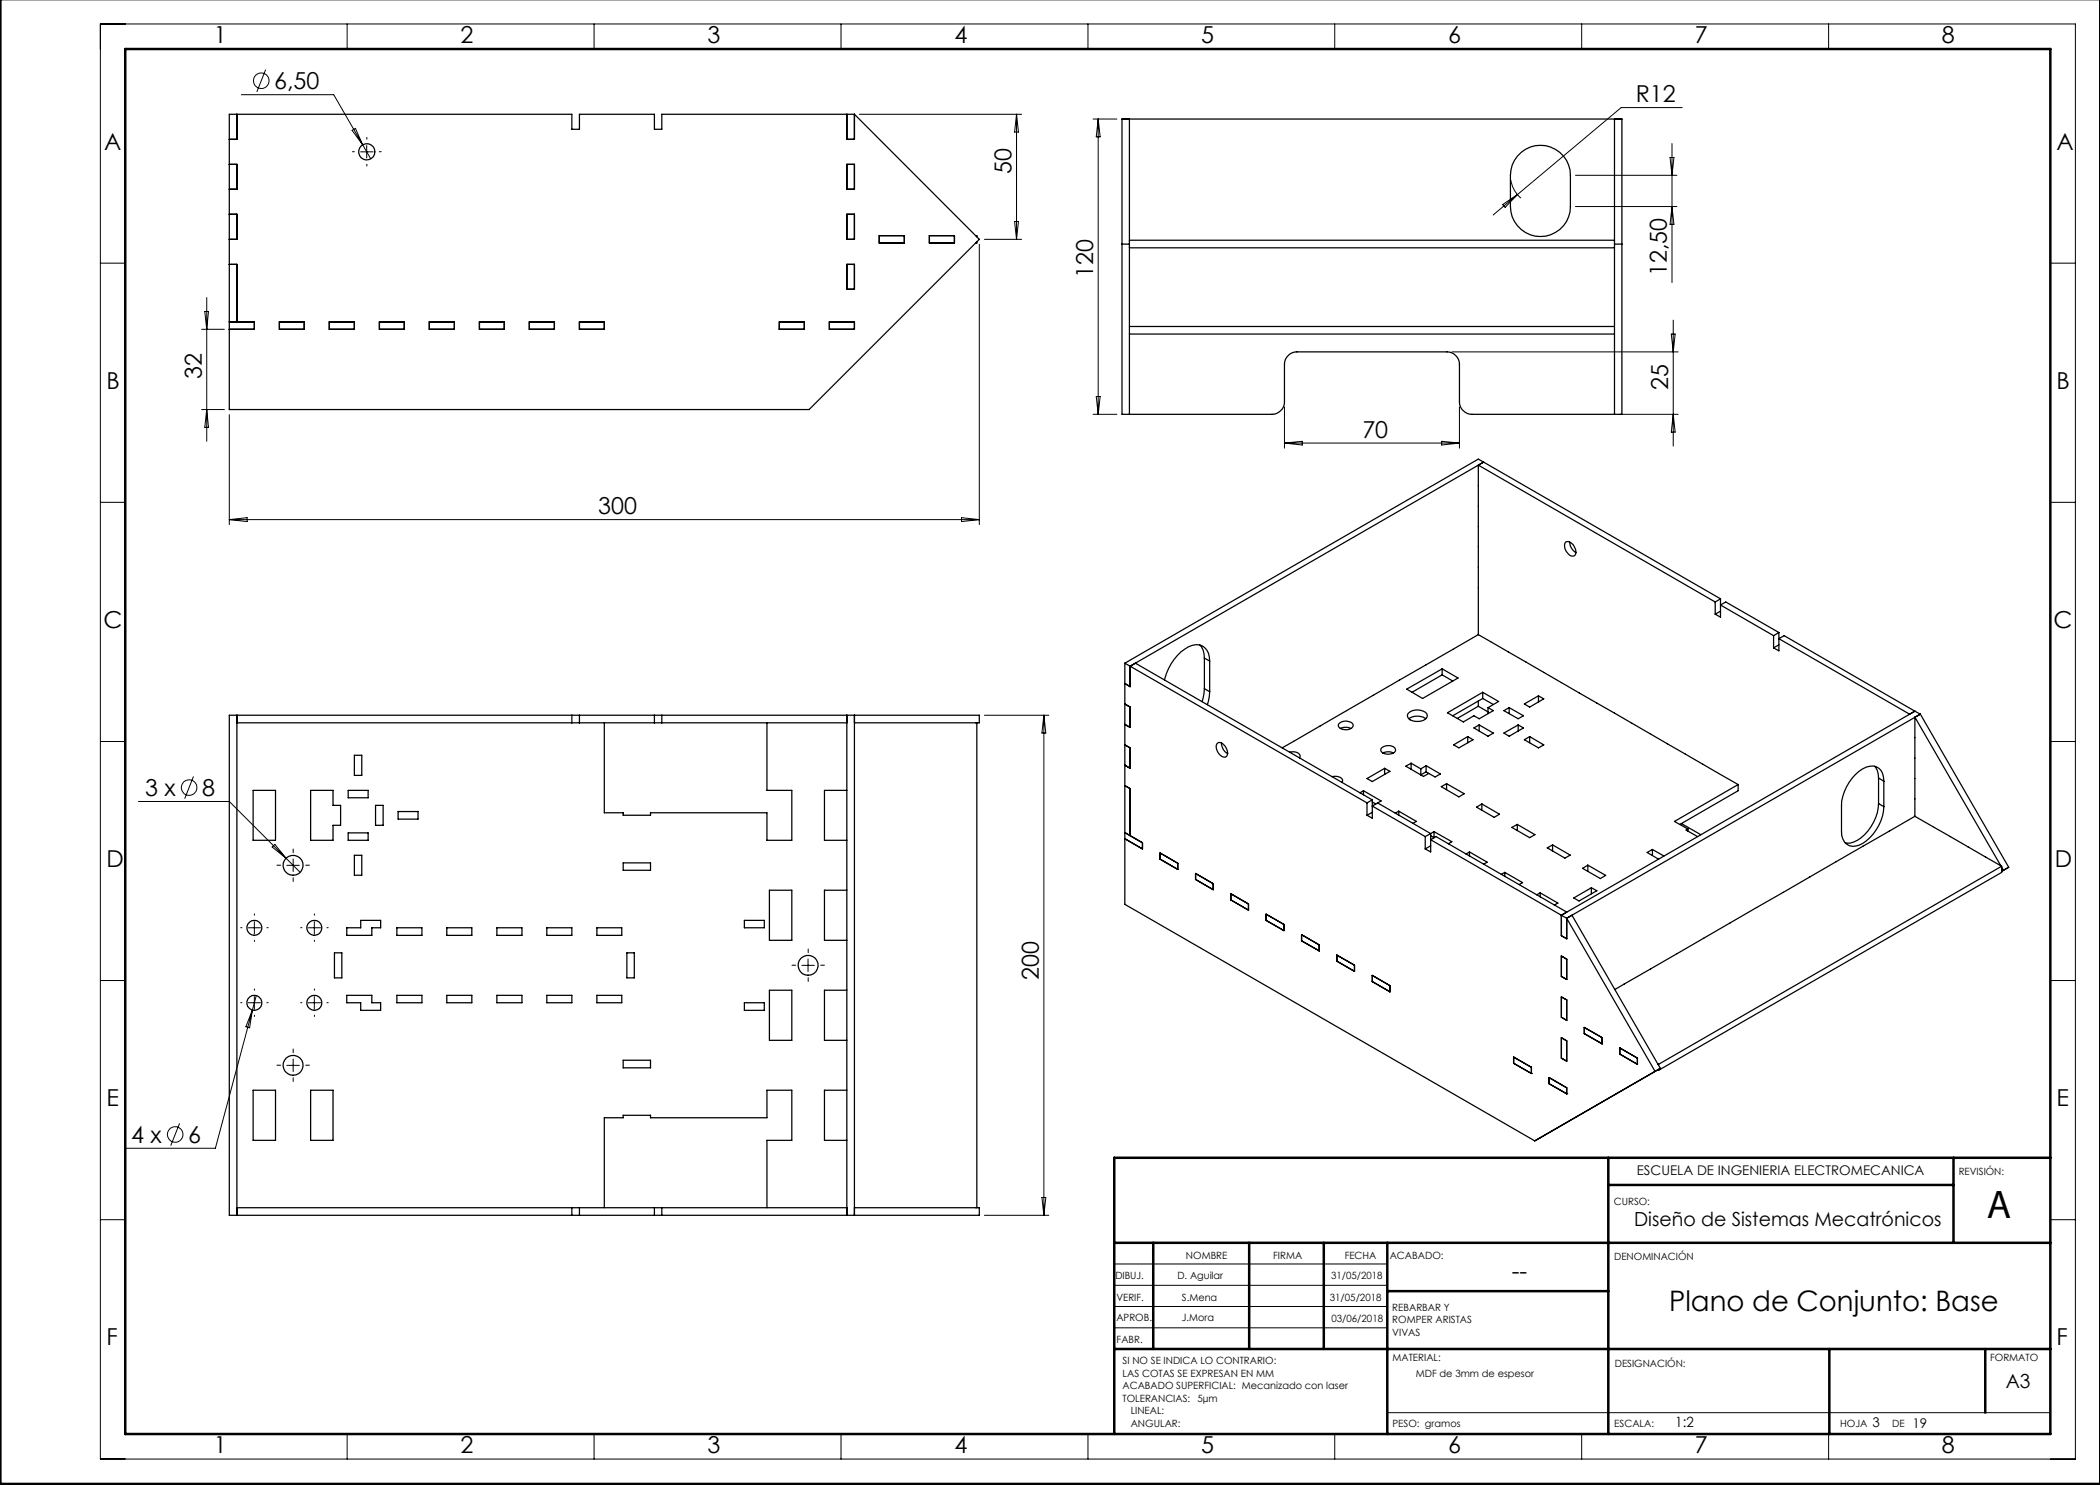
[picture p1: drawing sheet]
<svg xmlns="http://www.w3.org/2000/svg" width="420mm" height="297mm" viewBox="0 0 420 297" stroke-linecap="round" stroke-linejoin="round" font-family="sans-serif">
<!-- layer: Layer 1 -->
<g fill="none" stroke="#000" stroke-width=".2">
<path d="M20.1 4.8h395v287h-395zM48.3 18.9h18.4l7.5 12.9M53.1 13.9l-1.7 4.5M69.4 4.8v5M118.8 4.8v5M168.2 4.8v5M217.6 4.8v5M266.9 4.8v5M316.3 4.8v5M365.7 4.8v5M70.4 26.1l.7-.4 1.4 3.3zM72.1 30.4h2.5"/>
<path d="M73.3 29.1v2.5M171.9 22.9h32.4M203.3 22.9v25M203.3 22.9l.4 3.5h-.8zM218.6 23.8h4.8M219.6 23.8v59.1M219.6 23.8l.4 3.6h-.7zM302.2 36.1a5.6 5.6 0 0 0 2 3.5M303.5 38.9l-4.9 4.1M315.1 35.1h20.3M334 31.5h.8l-.4 3.6zM334.4 28.7v27.8"/>
<path d="M336.4 21.5h-12.2l-20.7 17.4M20.1 52.6h4.9M41.3 59.5v28.8M195.9 48.9v56M196.9 47.9h7.4M202.9 44.3h.8l-.4 3.6zM300.5 40.9l3-2-2.5 2.6zM315.1 41.3h20.3M334.4 41.3l.4 3.6h-.8zM410.1 52.6h5M40.3 65.9h4.6M41 62.3h.7l-.4 3.6z"/>
<path d="M219.3 79.3h.7l-.4 3.6zM290.4 70.4h45.2M334.3 66.8h.7l-.4 3.6zM334.6 64v25.2M40.3 81.9h4.6M41.3 81.9l.4 3.6h-.7zM45.9 82.9v22M218.6 82.9h4.8M256.9 81.4v8.2M256.9 88.6h35M256.9 88.6l3.6-.3v.7zM288.3 88.3l3.6 .3-3.6 .4z"/>
<path d="M291.9 81.4v8.2M323.9 82.9h11.7M334.6 82.9l.4 3.5h-.7zM20.1 100.5h4.9M45.9 103.9h150M45.9 103.9l3.5-.4v.8zM192.3 103.5l3.6 .4-3.6 .4zM410.1 100.5h5M20.1 148.3h4.9M38.7 155.3l-1.8 4.4M196.9 143h12.9M208.8 143v100.1"/>
<path d="M208.8 143l.4 3.6h-.8zM410.1 148.3h5M27.7 160.3h18.2l14.1 14.2M55 168.9l2.2 2.8-2.8-2.3zM57.4 173.1h2.5M58.6 171.8v2.5M20.1 196.1h4.9M49.6 185.6h2.5M50.9 184.3v2.5M50.9 199.3v2.5M51.3 199.1l-8.2 30.6h-18.2M61.6 185.6h2.5"/>
<path d="M62.9 184.3v2.5M62.9 199.3v2.5M160.4 193.1h2.5M161.6 191.8v2.5M410.1 196.1h5M49.6 200.6h2.5M50.5 202l-.6 3.6-.7-.3zM57.4 213.1h2.5M58.6 211.8v2.5M61.6 200.6h2.5M35.9 224.7l-1.8 4.4M208.4 239.5h.8l-.4 3.6z"/>
<path d="M20.1 243.9h4.9M196.9 243.1h12.9M222.8 257.1h54.7M222.8 252.8h54.7M410.1 243.9h5M222.8 261.3h54.7M222.8 265.6h54.7M69.4 286.8v5M118.8 286.8v5M168.2 286.8v5M217.6 286.8v5M266.9 286.8v5"/>
<path d="M277.5 282.5h132.6M316.3 286.8v5M365.7 286.8v5"/>
<circle cx="52.3" cy="16.2" r="1.55"/>
<circle cx="37.8" cy="157.5" r="1.56"/>
<circle cx="35" cy="226.9" r="1.55"/>
</g>
<g fill="none" stroke="#000" stroke-width=".2" stroke-dasharray="15.2 1.3 1.3 1.3">
<path d="M70.9 30.3h-.4M73.4 27.8v-.3M73.4 32.8v.4M75.9 30.3h.3M56.1 173h-.7M58.6 170.5v-.7M58.6 175.5v.8M61.1 173h.8M48.4 185.5h-.3M50.9 183v-.2M50.9 188v.3M50.9 198v-.2"/>
<path d="M53.4 185.5h.2M60.4 185.5h-.3M62.9 183v-.2M62.9 188v.3M62.9 198v-.2M65.4 185.5h.2M159.1 193h-.7M161.6 190.5v-.7M161.6 195.5v.8M164.1 193h.8M48.4 200.5h-.3M50.9 203v.3"/>
<path d="M53.4 200.5h.2M56.1 213h-.7M58.6 210.5v-.7M58.6 215.5v.8M60.4 200.5h-.3M61.1 213h.8M62.9 203v.3M65.4 200.5h.2"/>
</g>
<g fill="none" stroke="#000" stroke-width=".5">
<path d="M.1 -.1v296.9h419.9M25 9.8h385.1v277h-385.1zM321.6 237h69.1M321.7 231.6v55.2M390.7 231.6v17M410.1 231.6h-187.3v55.2M222.8 248.6h187.3M230.6 248.6v21.2M249.8 248.6v21.2M264.8 248.6v21.2M277.5 248.6v38.2M277.6 258.2h44.1"/>
<path d="M222.8 269.8h187.3M365.9 269.8v17M397.1 269.8v12.7"/>
</g>
<g fill="none" stroke="#000" stroke-width=".25">
<path d="M45.9 22.9h68.5v3h1.5v-3h15v3h1.5v-3h38.5l25 25-34.1 34h-115.9zM45.9 32.9h1.5v4.9h-1.5M47.4 22.9v5h-1.5M169.4 32.9h1.5v4.9h-1.5zM169.4 22.9v5h1.5v-5M224.4 23.8h100v59.1h-30a2.53 2.53 0 0 1-2.5-2.5v-7.5a2.53 2.53 0 0 0-2.5-2.5h-30a2.53 2.53 0 0 0-2.5 2.5v7.5a2.53 2.53 0 0 1-2.5 2.5h-30zM225.9 23.8v59.1M303.5 31.2a6 6 0 0 1 6.6-1.8 6 6 0 0 1 4 5.7v6.2a6 6 0 0 1-6 6 6 6 0 0 1-6-6v-6.2a5.8 5.8 0 0 1 1.4-3.9zM322.9 23.8v59.1M45.9 42.9h1.5v5h-1.5M45.9 52.9h1.5v11.5M169.4 52.9h1.5v5h-1.5z"/>
<path d="M169.4 42.9h1.5v5h-1.5zM175.9 47.1h5v1.5h-5zM185.9 47.1h5v1.5h-5zM195.1 47.1h.3v.3M195.4 48.4v.2h-.3M224.4 48.8h1.5M225.9 48h97M225.9 49.6h97M322.9 48.8h1.5M45.9 64.4h5v1.5h-5M55.9 64.4h5v1.5h-5zM65.9 64.4h5v1.5h-5z"/>
<path d="M75.9 64.4h5v1.5h-5zM85.9 64.4h5v1.5h-5zM95.9 64.4h5v1.5h-5zM105.9 64.4h5v1.5h-5zM115.9 64.4h5v1.5h-5zM155.9 64.4h5v1.5h-5zM155.9 64.4v1.5M165.9 64.4h5v1.5h-5zM225.9 65.3h97M225.9 66.8h97M295.7 93v33.9M295.7 93l47.3 27.4"/>
<path d="M296.7 92.4l-1-.6-70.7 40.8M296.7 92.4l-70.7 40.8M296.7 92.4l47.4 27.4M296.7 92.4l-1 .6M313 108.5a1.28 1.28 0 0 1 1.9 1 1.24 1.24 0 0 1-.2 1.7 2.09 2.09 0 0 1-1.7-2.7zM313.9 108.4a2.61 2.61 0 0 0 1.3 2.1M344.1 119.8v3.6l-1.1-.6M344.1 119.8l-1.1 .6M225 132.6l1 .6M225 132.6v48.3l82 47.3M226 133.2v4.1l-1-.6M226 133.2l47.4 27.4"/>
<path d="M226 133.2l1.1-.6 47.4 27.4M240 129a3.5 3.5 0 0 1 .9 2.6M240.9 137.7l-.5 2.6M240.9 131.6l1 .6M240.9 137.7l1 .7M240.9 131.6v6.1M241.9 132.2a2.84 2.84 0 0 0-2.7-3.3 7.8 7.8 0 0 0-5.5 4.8l-.8 2.3M241.9 138.4l-.4 2.5M241.9 132.2v6.2M281.3 137.8l7.1-4 3.2 1.8-7.1 4.1zM288.4 133.8v1.2M288.4 135l-6 3.5"/>
<path d="M288.4 135l2.1 1.2M295.7 126.9l-39.3 22.7M295.7 126.9l51.9 30M296.5 138.5l3.2 1.8-2.1 1.2M296.5 138.5l-7 4.1 3.2 1.8 2.1-1.2 1 .6 2.9-1.7-1.1-.6M296.5 139.7l2.2 1.2M296.5 138.5v1.2M296.5 139.7l-6 3.5M307.7 139.2v1.2M343 120.4v2.4M344.1 122.2l-1.1 .6M354.7 127.1v2.5"/>
<path d="M355.8 126.5l-10.6-6.1-1.1 .6 10.6 6.1M355.8 127.7l1-.6 26.2 15.1-1.1 .6zM355.8 126.5v3.7l-1.1-.6M355.8 129l-1.1 .6M355.8 126.5l-1.1 .6M47.4 143v100.1M47.4 144.6h122M50.6 158.1h4.5v10h-4.5zM62.1 158.1h4.5v3h1.5v4h-1.5v3h-4.5zM69.6 158.1h4v1.5h-4zM70.9 151.1h1.5v4h-1.5zM114.4 143v1.6"/>
<path d="M115.9 143v1.6M120.9 144.6v18h3.7v.5h5.5v-.5h23.3v5.5h5v-10h-5v-13.5M130.9 143v1.6M132.4 143v1.6M169.4 143v100.1M169.4 158.1h-4.5v10h4.5M170.9 144.6h25v-1.6h-150v100.1h150v-1.6h-25M170.9 143v100.1M195.4 144.6v96.9M225 140.8l1 .6v4.1l-1-.6M225 149l1 .6v4.1l-1-.7M225 157.1l1 .6v9.4"/>
<path d="M243.6 148.6a1.89 1.89 0 0 1 1.9 2v.4a.69 .69 0 0 1-1.2 .2 2.17 2.17 0 0 1-.9-2.4zM244.3 148.6a2.41 2.41 0 0 0 1.2 2.1M257.9 150.4h.3a1.64 1.64 0 0 1 1.8 .7l-.1 .5M266.4 155.3a1.81 1.81 0 0 1 2.1 .7l-.1 .5M267.7 144.8a1.88 1.88 0 0 1 3 .2 1.55 1.55 0 0 1-2.2 .9 .86 .86 0 0 1-.8-1.1zM268.1 145.7l.2-.1a2.42 2.42 0 0 1 1.9 .1M272.7 158.1l3.5 2.1-.7 .4M272.7 158.1l-.7 .5M272.7 158.1v.9M273.4 155.7l3.5-2 1.1 .6-3.5 2zM274.5 160v3.7l-1.1-.6M274.5 160l-1.1 .6"/>
<path d="M276.4 149.5a1.88 1.88 0 0 1 2.7 .4 1.53 1.53 0 0 1-2.1 .9 .81 .81 0 0 1-.8-1zM276.6 150.6l.2-.1a2.42 2.42 0 0 1 1.9 .1M276.9 153.7v1.2M281.6 142.7a2.73 2.73 0 0 1 3.8 .1 1.33 1.33 0 0 1-1.7 1.5 1.71 1.71 0 0 1-2.2-1.3zM281.8 143.8a2.97 2.97 0 0 1 3.4 0M282.2 152.6l-1 .6 3.5 2.1 1.1-.6M282.2 152.6l2 1.2M282.2 152.6v1.3M284.2 153.8v1.2l1-.6M285.2 153.1l2.9 1.7-1.1 .6-1.2-.7M285.2 153.1l-1 .7M285.2 153.1v1.3"/>
<path d="M285.2 154.4l.6 .3M288.3 157.3l1-.6 3.5 2-1 .7zM289.3 156.7v1.2M290.7 149l2.8-1.7 1.1 .7-2.8 1.6zM293.5 147.3v1.3M294.8 145.6l1-.6 2.9 1.6-1.1 .6zM295.7 140.2v1M295.7 141.2l-4.2 2.5M295.7 141.2l1.9 1.2M295.8 145v1.2M297.6 141.5v1.2M300.8 146.6l2.8-1.6 1.1 .6-2.9 1.6z"/>
<path d="M300.8 142.1l1-.6 2.9 1.7-1.1 .6zM301.8 141.5v1.2M303.6 145v1.2M304.9 140.8l2.8-1.6 1.1 .6-2.9 1.6zM304.9 148l1-.7 2.9 1.7-1.1 .6zM305.9 147.3v1.3M347.6 156.9v1.2l-11.6 6.8M347.6 156.9l-12.7 7.4 2.7 1.5M374.9 153.2a3.2 3.2 0 0 1 .8 2.4M375.7 155.6l1.1 .6M375.7 155.6v5.1M376.8 156.2a2.58 2.58 0 0 0-2.1-3 5.5 5.5 0 0 0-4.3 2.4 9.4 9.4 0 0 0-2.1 5.5v5.1a2.59 2.59 0 0 0 1.2 2.8 2.59 2.59 0 0 0 3-.3 9.5 9.5 0 0 0 4.3-7.4"/>
<path d="M376.8 156.2v5.1M383 142.2l1.1 .6M383 142.2l-70.7 40.9M383 143.4v19.9M383 143.4l17.2 29.7M384.1 142.8l-70.8 40.9M384.1 142.8l-1.1 .6M384.1 142.8l17.6 30.7M69.6 166.6h4v1.5h-4zM70.9 171.1h1.5v3.9h-1.5zM75.1 161.1h1.5v4h-1.5zM79.6 162.3h4v1.5h-4z"/>
<path d="M124.6 172.6h5.5v1.5h-5.5zM153.9 178h4.5v10.1h-4.5zM169.4 178h-4.5v10.1h4.5M225 167.7l3.5 2.1v-1.2M226 167.1l-1-.6 3.5 2.1M226 167.1l2.5 1.5M232 170.6l3.5 2v1.3l-3.5-2.1zM239.1 174.7l3.5 2v1.2l-3.5-2zM246.2 178.7l3.5 2.1v1.2l-3.5-2zM273.4 160.6v2.5M274.5 162.5l-1.1 .6M274.5 160.4l.7 .4"/>
<path d="M275.5 160.6l-1 .6 10.5 6.1M275.5 160.6l10.6 6.1M279.8 162.2l3.5 2.1-.7 .4M279.8 162.2l-.8 .4M279.8 162.2v.9M285 167.3v2.5M286.1 168l1.1-.7 26.1 15.1-1 .7zM286.1 166.7v3.7l-1.1-.6M286.1 166.7l-1.1 .6M286.1 169.2l-1.1 .6M286.8 166.3l-.7 .4M286.8 166.3v1.2l-.7-.4"/>
<path d="M286.8 166.3l3.6 2-.7 .5M293.9 170.4l-.7 .4M293.9 170.4l3.5 2-.7 .5M293.9 170.4v.8M295.3 161.4l1.1-.6 3.5 2-1.1 .7zM296.4 160.8v1.2M301 174.5l-.8 .4M301 174.5l3.5 2-.7 .4M301 174.5v.8M302.4 165.5l1.1-.6 3.5 2-1.1 .6zM303.5 164.9v1.2M308 178.6l3.6 2-.7 .4"/>
<path d="M308 178.6l-.7 .4M308 178.6v.8M309.5 169.6l1-.6 3.5 2-1 .6zM310.5 169v1.2M314.7 179.6l3.6-2.1 1.1 .6-3.6 2.1zM316.5 173.7l1.1-.7 3.5 2.1-1 .6zM317.6 173v1.3M318.3 177.5v1.2M330.5 169.9l-1.1 .6 2.3 1.3M330.5 169.9l2.3 1.3M330.5 169.9v1.2M336.3 164.7l3.8 2.2"/>
<path d="M337.6 165.8l-.4 .2 2.3 1.3M337.6 165.8v.4M375.7 160.7a9.1 9.1 0 0 1-5 7.7l-.7 .2h-1M375.7 160.7l1.1 .6M383 163.3l-60 34.6M383 163.3l17.3 9.9M400.3 173.2l-68.6 39.7M400.3 173.2v1.3l-68.6 39.6M400.3 173.5l.4 .6M401.7 173.5l-1.4 .8 .4-.2M401.7 173.5l-1 .6M66.9 190.6h1.5v5h-1.5z"/>
<path d="M69.4 185.6h2.7v-1.5h4v1.5h-1.7v1.5h-5zM69.4 199.1h5v1.5h1.7v1.5h-4v-1.5h-2.7zM79.4 185.6h5v1.5h-5zM79.4 199.1h5v1.5h-5zM89.4 185.6h5v1.5h-5zM89.4 199.1h5v1.5h-5zM99.4 185.6h5v1.5h-5zM99.4 199.1h5v1.5h-5zM109.4 185.6h5v1.5h-5zM109.4 199.1h5v1.5h-5zM119.4 185.6h5v1.5h-5zM119.4 199.1h5v1.5h-5z"/>
<path d="M125.4 190.6h1.5v5h-1.5zM148.9 184.1h4v1.5h-4zM153.9 198h4.5v10.1h-4.5zM169.4 198h-4.5v10.1h4.5M253.2 182.8l3.6 2.1v1.2l-3.6-2zM260.3 186.9l3.5 2.1v1.2l-3.5-2zM267.4 191l3.5 2v1.3l-3.5-2.1zM274.5 195.1l3.5 2v1.3l-3.5-2.1zM312.3 183.1l1 .6M312.3 183.1v4l1 .6v-4M312.3 191.2l1 .6v4.1l-1-.6zM312.3 199.4l1 .6v4.1l-1-.7z"/>
<path d="M313.3 183.7l17.7 30.6 1.1-.6M313.3 183.7l1.1-.6 17.7 30.6M50.6 218h4.5v10.1h-4.5zM62.1 218h4.5v10.1h-4.5zM124.6 212.1h5.5v1.5h-5.5zM148.9 200.6h4v1.5h-4zM169.4 218h-4.5v10.1h4.5M302.7 212.7l3.6 2M302.7 212.7l.1-1.3 3.5 2.1M302.7 212.7v-1.3l3.6 2.1M306.3 214.7h.1M306.3 213.5v1.2"/>
<path d="M309.8 215.5l3.5 2.1v1.2l-3.5-2.1zM312.3 207.5l1 .7v4l-1-.6zM313.3 218.8h.1M316.9 205.5l3.5 2v1.3l-3.5-2.1zM324 209.6l3.5 2v1.3l-3.5-2.1zM331.5 212.8l.2 .1M331.5 214l.2 .1M331.7 212.9v.1M331.7 213.9v.2M332.1 213.7l-25.1 14.5M308 227.6l-1 .6M47.4 241.5h122"/>
<path d="M114.4 241.5v1.6M115.9 241.5v1.6M120.9 241.5v-17.9h3.7v-.5h5.5v.5h23.3v-5.6h5v10.1h-5v13.4M130.9 241.5v1.6M132.4 241.5v1.6"/>
<circle cx="73.3" cy="30.4" r="1.62"/>
<circle cx="58.6" cy="173" r="2"/>
<circle cx="50.9" cy="185.6" r="1.51"/>
<circle cx="62.9" cy="185.6" r="1.51"/>
<circle cx="161.6" cy="193" r="2"/>
<circle cx="50.9" cy="200.6" r="1.51"/>
<circle cx="58.6" cy="213.1" r="2"/>
<circle cx="62.9" cy="200.6" r="1.51"/>
</g>
<text font-size="8" x="397.4" y="243.7">A</text>
<text font-size="5.6" x="333.8" y="262.2">Plano de Conjunto: Base</text>
<g font-size="4.7">
<text x="42.7" y="8.6">1</text>
<text x="92.1" y="8.6">2</text>
<text x="141.5" y="8.6">3</text>
<text x="190.9" y="8.6">4</text>
<text x="240.2" y="8.6">5</text>
<text x="289.6" y="8.6">6</text>
<text x="339" y="8.6">7</text>
<text x="388.4" y="8.6">8</text>
<text x="54.8" y="17.8">6,50</text>
<text x="327.1" y="20.5">R12</text>
<text x="20.8" y="29.9">A</text>
<text x="411.3" y="29.9">A</text>
<text x="202.3" y="34.7" transform="rotate(-90 202.3 34.7)">50</text>
<text x="218.6" y="55.6" transform="rotate(-90 218.6 55.6)">120</text>
<text x="333.4" y="55.2" transform="rotate(-90 333.4 55.2)">12,50</text>
<text x="21.3" y="77.8">B</text>
<text x="40.3" y="75.8" transform="rotate(-90 40.3 75.8)">32</text>
<text x="333.6" y="77.9" transform="rotate(-90 333.6 77.9)">25</text>
<text x="411.3" y="77.8">B</text>
<text x="272.5" y="87.6">70</text>
<text x="119.7" y="102.9">300</text>
<text x="20.7" y="125.5">C</text>
<text x="410.7" y="125.6">C</text>
<text x="29" y="159.2">3 x</text>
<text x="40.4" y="159.2">8</text>
<text x="21.3" y="173.4">D</text>
<text x="410.9" y="173.4">D</text>
<text x="207.8" y="196.1" transform="rotate(-90 207.8 196.1)">200</text>
<text x="21.3" y="221.2">E</text>
<text x="411.3" y="221.2">E</text>
<text x="26.2" y="228.6">4 x</text>
<text x="37.6" y="228.6">6</text>
<text x="302.4" y="255.9">--</text>
<text x="21.3" y="269.1">F</text>
<text x="411.3" y="269.1">F</text>
<text x="42.8" y="290.6">1</text>
<text x="92.1" y="290.6">2</text>
<text x="141.5" y="290.6">3</text>
<text x="190.9" y="290.6">4</text>
<text x="240.3" y="290.6">5</text>
<text x="289.6" y="290.6">6</text>
<text x="339" y="290.6">7</text>
<text x="388.4" y="290.6">8</text>
</g>
<g font-size="3.9">
<text x="326.8" y="245.2">Diseño de Sistemas Mecatrónicos</text>
<text x="401.1" y="277.7">A3</text>
</g>
<text font-size="2.8" x="335.1" y="285.5">1:2</text>
<g font-size="2.7">
<text x="327.4" y="235">ESCUELA DE INGENIERIA ELECTROMECANICA</text>
<text x="374.5" y="285.5">3</text>
<text x="382.5" y="285.5">19</text>
</g>
<g font-size="2">
<text x="391.8" y="235">REVISIÓN:</text>
<text x="322.8" y="241">CURSO:</text>
<text x="237.2" y="251.8">NOMBRE</text>
<text x="254.6" y="251.7">FIRMA</text>
<text x="268.9" y="251.9">FECHA</text>
<text x="277.9" y="251.9">ACABADO:</text>
<text x="223.1" y="255.9">DIBUJ.</text>
<text x="235.5" y="255.9">D. Aguilar</text>
<text x="266.2" y="255.9">31/05/2018</text>
<text x="322.8" y="252">DENOMINACIÓN</text>
<text x="223.3" y="260.1">VERIF.</text>
<text x="236.4" y="260.3">S.Mena</text>
<text x="266" y="260.3">31/05/2018</text>
<text x="278.5" y="262.2">REBARBAR Y</text>
<text x="223.3" y="264.2">APROB.</text>
<text x="223.3" y="268.6">FABR.</text>
<text x="236.4" y="264.2">J.Mora</text>
<text x="266.3" y="264.5">03/06/2018</text>
<text x="278.5" y="264.7">ROMPER ARISTAS</text>
<text x="278.5" y="267.2">VIVAS</text>
<text x="224.5" y="272.8">SI NO SE INDICA LO CONTRARIO:</text>
<text x="224.5" y="275.3">LAS COTAS SE EXPRESAN EN MM</text>
<text x="278.5" y="272.3">MATERIAL:</text>
<text x="283.2" y="275.3">MDF de 3mm de espesor</text>
<text x="323" y="273.4">DESIGNACIÓN:</text>
<text x="398" y="272.3">FORMATO</text>
<text x="224.5" y="277.8">ACABADO SUPERFICIAL: Mecanizado con laser</text>
<text x="224.5" y="280.3">TOLERANCIAS:</text>
<text x="239.5" y="280.3">5µm</text>
<text x="226.1" y="282.8">LINEAL:</text>
<text x="226.2" y="285.3">ANGULAR:</text>
<text x="278.5" y="285.3">PESO: gramos</text>
<text x="322.9" y="285.3">ESCALA:</text>
<text x="368" y="285.5">HOJA</text>
<text x="378.4" y="285.5">DE</text>
</g>
</svg>
